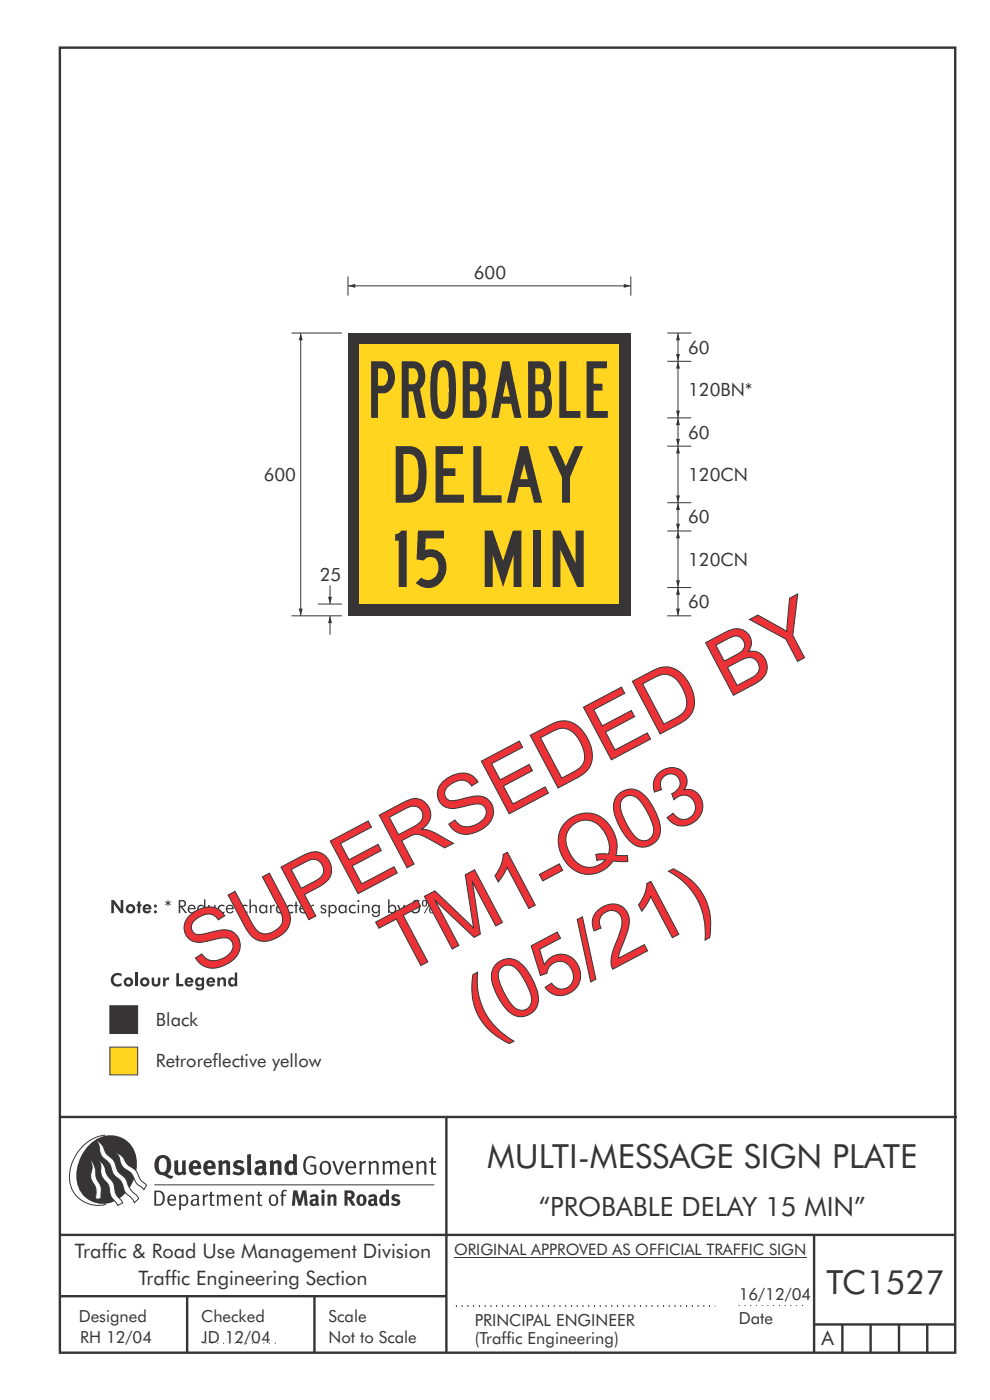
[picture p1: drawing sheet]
<svg xmlns="http://www.w3.org/2000/svg" width="210mm" height="297mm" viewBox="0 0 210 297" stroke-linecap="round" stroke-linejoin="round" font-family="sans-serif">
<g fill="none" stroke="#373435" stroke-width=".51">
<path d="M12.7 10.1h189.9v276.9h-189.9zM12.7 237h190.3M94.7 236.9v50.1M12.7 262h190M12.7 275h82M39.7 275v12M66.7 275v12M172.7 262v25M172.7 281h30M178.7 281v6M184.7 281v6M190.7 281v6"/>
<path d="M196.7 281v6"/>
</g>
<path d="M96.7 277h55M156.7 277h14M43.7 285h15" fill="none" stroke="#373435" stroke-width=".21" stroke-dasharray=".2 1" stroke-linecap="butt"/>
<g fill="#373435">
<path d="M23.9 206.8l.5-.3 .9-.1 .5 .2v.6a.97 .97 0 0 0-1.4 0 .97 .97 0 0 0 0 1.3 .97 .97 0 0 0 1.4 0v.6a1.48 1.48 0 0 1-2-.3 1.48 1.48 0 0 1 .1-2z"/>
<path d="M28.7 206.3h.6v3h-.6z"/>
<path d="M32.2 207.4h.5v1a.4 .4 0 0 0 .4 .4 .4 .4 0 0 0 .4-.4v-1h.5v1a.92 .92 0 0 1-.9 .9 .92 .92 0 0 1-.9-.9z"/>
<path d="M34.6 207.4h.5v.5a.63 .63 0 0 1 .8-.5l-.1 .5-.5 .1-.1 .1-.1 1.2h-.5z"/>
<path d="M37.4 206.5h.6v2.3h.9v.5h-1.5z"/>
<path d="M46.1 207.4h.5v.3a.7 .7 0 0 1 .9-.4 .7 .7 0 0 1 .4 .8v1.2h-.5v-1.2a.41 .41 0 0 0-.5-.3 .41 .41 0 0 0-.3 .6v.9h-.5z"/>
<path d="M26.2 208.3a1.01 1.01 0 0 0 2 0 1.01 1.01 0 0 0-2 0zM26.7 208.3a.5 .5 0 0 1 1 0 .5 .5 0 0 1-1 0z"/>
<path d="M29.7 208.3a1.01 1.01 0 0 0 2 0 1.01 1.01 0 0 0-2 0zM30.2 208.3a.5 .5 0 0 1 1 0 .5 .5 0 0 1-1 0z"/>
<path d="M39.4 207.6a.99 .99 0 0 0 .1 1.5 .99 .99 0 0 0 1.5-.2l-.5-.3-.2 .2a.44 .44 0 0 1-.6-.3h1.3a.93 .93 0 0 0-.4-1.1 .93 .93 0 0 0-1.2 .2zM39.8 207.9a.42 .42 0 0 1 .4-.1 .42 .42 0 0 1 .3 .3h-.8z"/>
<path d="M41.8 208.3a.51 .51 0 0 1 1 0 .51 .51 0 0 1-1 0zM41.6 207.6a1.01 1.01 0 0 0-.2 1.1 1.01 1.01 0 0 0 1 .6l.4-.3v.2a.4 .4 0 0 1-.2 .5 .4 .4 0 0 1-.5-.2h-.6a.93 .93 0 0 0 1 .6 .93 .93 0 0 0 .8-.9v-1.8h-.5v.3a.73 .73 0 0 0-1.2-.1z"/>
<path d="M44 207.6a.99 .99 0 0 0 .1 1.5 .99 .99 0 0 0 1.5-.2l-.5-.3-.2 .2a.44 .44 0 0 1-.6-.3h1.3a.93 .93 0 0 0-.4-1.1 .93 .93 0 0 0-1.2 .2zM44.4 207.9a.42 .42 0 0 1 .4-.1 .42 .42 0 0 1 .3 .3h-.8z"/>
<path d="M49.8 206.3v1.4a.84 .84 0 0 0-1.1-.2 .84 .84 0 0 0-.3 1.1 .76 .76 0 0 0 .6 .7 .76 .76 0 0 0 .8-.3v.3h.5v-3zM49.1 207.8a.47 .47 0 0 1 .5 .1 .47 .47 0 0 1 .2 .4v.3a.46 .46 0 0 1-.8 0v-.6z"/>
</g>
<path d="M23.3 222.2h5.9v5.8h-5.9z" fill-rule="evenodd" fill="#ffd520" stroke="#373435" stroke-width=".21"/>
<path d="M23.3 213.4h5.9v5.9h-5.9z" fill-rule="evenodd" fill="#373435" stroke="#373435" stroke-width=".21"/>
<path d="M96.7 277.2h55" fill="none" stroke="#373435" stroke-width=".21" stroke-dasharray=".2 1" stroke-linecap="butt"/>
<path d="M96.3 266.7h74.7" fill="none" stroke="#373435" stroke-width=".21"/>
<g fill="#373435">
<path d="M23.6 191h.6l1.4 2.1v-2.1h.5v2.7h-.5l-1.5-2.1 .1 2.1h-.6z"/>
<path d="M29.2 191.3h.5v.6h.3v.4h-.3v1.4h-.5v-1.4h-.2v-.4h.2z"/>
<path d="M35.1 191.2l.4 .3v-.5h.2v.4l.5-.2 .1 .2-.5 .2 .5 .3-.1 .1-.5-.2v.5h-.2v-.5l-.4 .2-.1-.1 .4-.3-.4-.2z"/>
<path d="M44.1 192h.4v.8a.51 .51 0 0 0 .4 .7 .51 .51 0 0 0 .5-.7v-.8h.3a1.86 1.86 0 0 1-.2 1.6 .82 .82 0 0 1-.9 .2 .82 .82 0 0 1-.5-.8z"/>
<path d="M46.4 192.2l.8-.3 .4 .2v.3a.67 .67 0 0 0-1 0 .67 .67 0 0 0 .1 .9 .67 .67 0 0 0 .9 0v.4a.96 .96 0 0 1-1.3-.2 .96 .96 0 0 1 .1-1.3z"/>
<path d="M51.3 192.2l.8-.3 .4 .2v.3a.67 .67 0 0 0-1 0 .67 .67 0 0 0 .1 .9 .67 .67 0 0 0 .9 0v.4a.96 .96 0 0 1-1.3-.2 .96 .96 0 0 1 .1-1.3z"/>
<path d="M52.9 190.8h.3v1.5a.69 .69 0 0 1 .8-.4 .69 .69 0 0 1 .5 .7v1.1h-.3v-1a.5 .5 0 0 0-.6-.5 .5 .5 0 0 0-.4 .6v.9h-.3z"/>
<path d="M57.3 192h.3v.4a.61 .61 0 0 1 .7-.4l-.1 .2a.5 .5 0 0 0-.5 .2 .5 .5 0 0 0-.1 .5v.8h-.3z"/>
<path d="M61 192.2l.8-.3 .4 .2v.3a.67 .67 0 0 0-1 0 .67 .67 0 0 0 0 .9 .67 .67 0 0 0 1 0v.4a.96 .96 0 0 1-1.3-.2 .96 .96 0 0 1 .1-1.3z"/>
<path d="M62.7 191.3h.3v.7h.3v.2h-.3v1.5h-.3v-1.5h-.4v-.2h.4z"/>
<path d="M65.6 192h.3v.4a.61 .61 0 0 1 .8-.4l-.1 .2a.5 .5 0 0 0-.6 .2 .5 .5 0 0 0-.1 .5v.8h-.3z"/>
<path d="M68.2 192.1l.4-.2 .4 .1 .2 .3-.2 .1a.31 .31 0 0 0-.4-.3 .31 .31 0 0 0-.2 .5l.2 .1a.6 .6 0 0 1 .6 .8 .6 .6 0 0 1-1 .2l-.3-.3 .3-.1a.34 .34 0 0 0 .4 .3 .34 .34 0 0 0 .2-.5l-.7-.4z"/>
<path d="M74.2 192.2l.8-.3 .4 .2v.3a.67 .67 0 0 0-.9 0 .67 .67 0 0 0 0 .9 .67 .67 0 0 0 1 0v.4a.96 .96 0 0 1-1.3-.2 .96 .96 0 0 1 0-1.3z"/>
<path d="M76.8 192h.3v.3a.69 .69 0 0 1 .7-.4 .69 .69 0 0 1 .6 .7v1.1h-.3v-1a.5 .5 0 0 0-.6-.5 .5 .5 0 0 0-.4 .6v.9h-.3z"/>
<path d="M84.3 192h.3l.5 1.2 .5-1.2h.4l-1.2 2.6h-.3l.4-1z"/>
<path d="M87.8 191h1.2v.3h-1l-.2 .7a.99 .99 0 0 1 1.3 1.2 .99 .99 0 0 1-1.7 .3l-.1-.1 .2-.3a.7 .7 0 0 0 1 .2 .7 .7 0 0 0 .1-1 .7 .7 0 0 0-1 0h-.2z"/>
<path d="M26.7 192.8a1.01 1.01 0 0 0 2 0 1.01 1.01 0 0 0-2 0zM27.2 192.8a.5 .5 0 0 1 1 0 .5 .5 0 0 1-1 0z"/>
<path d="M30.5 192.1a.99 .99 0 0 0 .1 1.5 .99 .99 0 0 0 1.4-.3l-.4-.2-.2 .2a.44 .44 0 0 1-.6-.4h1.3a.93 .93 0 0 0-.5-1 .93 .93 0 0 0-1.1 .2zM30.9 192.4a.42 .42 0 0 1 .4-.1 .42 .42 0 0 1 .3 .3h-.8z"/>
<path d="M32.6 193.5a.35 .35 0 0 0 .7 0 .35 .35 0 0 0-.7 0zM32.6 192.2a.35 .35 0 0 0 .7 0 .35 .35 0 0 0-.7 0z"/>
<path d="M37.9 191h.7a.74 .74 0 0 1 .9 .6 .74 .74 0 0 1-.8 .8l1 1.3h-.4l-1-1.3-.1 1.3h-.3zM38.2 191.2v1a.57 .57 0 0 0 .8-.1 .57 .57 0 0 0 0-.8z"/>
<path d="M40.3 192.3l-.2 .4h1.1a.53 .53 0 0 0-.3-.5 .53 .53 0 0 0-.6 .1zM40 192.2a.85 .85 0 0 1 1-.2 .85 .85 0 0 1 .5 .9h-1.4a.59 .59 0 0 0 .5 .7 .59 .59 0 0 0 .7-.4l.2 .1a.93 .93 0 0 1-1.4 .3 .93 .93 0 0 1-.1-1.4z"/>
<path d="M42 192.9a.65 .65 0 0 0 1.3 0 .65 .65 0 0 0-1.3 0zM43.3 190.8h.3v2.9h-.3v-.3a.86 .86 0 0 1-1.2 .2 .86 .86 0 0 1-.2-1.2 .76 .76 0 0 1 .7-.5 .76 .76 0 0 1 .7 .4z"/>
<path d="M48.4 192.3l-.2 .4h1.1a.53 .53 0 0 0-.4-.5 .53 .53 0 0 0-.5 .1zM48.1 192.2a.85 .85 0 0 1 1-.2 .85 .85 0 0 1 .5 .9h-1.4a.59 .59 0 0 0 .5 .7 .59 .59 0 0 0 .6-.4l.3 .1a.93 .93 0 0 1-1.4 .3 .93 .93 0 0 1-.1-1.4z"/>
<path d="M55.2 192.9a.62 .62 0 0 0 1.2 0 .62 .62 0 0 0-1.2 0zM55.2 192.2l.6-.3 .3 .1 .3 .3v-.3h.3v1.7h-.3v-.3a.86 .86 0 0 1-1.2 .2 .86 .86 0 0 1-.1-1.2z"/>
<path d="M58.7 192.9a.65 .65 0 0 0 1.3 0 .65 .65 0 0 0-1.3 0zM58.7 192.2l.6-.3 .4 .1 .3 .3v-.3h.3v1.7h-.3v-.3a.86 .86 0 0 1-1.2 .2 .86 .86 0 0 1-.2-1.2z"/>
<path d="M64 192.3l-.2 .4h1a.53 .53 0 0 0-.3-.5 .53 .53 0 0 0-.5 .1zM63.7 192.2a.85 .85 0 0 1 1-.2 .85 .85 0 0 1 .5 .9h-1.4a.59 .59 0 0 0 .4 .7 .59 .59 0 0 0 .7-.4l.2 .1a.93 .93 0 0 1-1.3 .3 .93 .93 0 0 1-.1-1.4z"/>
<path d="M70 192.9a.63 .63 0 0 0 1.2 0 .63 .63 0 0 0-1.2 0zM69.7 192h.3v.3a.86 .86 0 0 1 1.2-.2 .86 .86 0 0 1 .1 1.3 .76 .76 0 0 1-1.3 0v1.2h-.3z"/>
<path d="M72 192.9a.62 .62 0 0 0 1.2 0 .62 .62 0 0 0-1.2 0zM72 192.2l.6-.3 .4 .1 .2 .3v-.3h.3v1.7h-.3v-.3a.86 .86 0 0 1-1.2 .2 .86 .86 0 0 1-.1-1.2z"/>
<path d="M75.8 191.2a.22 .22 0 0 1 .4 0 .22 .22 0 0 1-.4 0zM75.9 192h.3v1.7h-.3z"/>
<path d="M79 192.9a.65 .65 0 0 0 1.3 0 .65 .65 0 0 0-1.3 0zM79.1 192.2l.5-.3 .4 .1 .3 .3v-.3h.3v1.7a.86 .86 0 0 1-.8 .9 .86 .86 0 0 1-.9-.7h.3a.6 .6 0 0 0 .8 .4 .6 .6 0 0 0 .3-.9 .85 .85 0 0 1-1.2 .2 .85 .85 0 0 1-.2-1.2z"/>
<path d="M82.6 192.9a.65 .65 0 0 0 1.3 0 .65 .65 0 0 0-1.3 0zM82.3 190.8h.3v1.5a.85 .85 0 0 1 1.2-.2 .85 .85 0 0 1 .2 1.3 .77 .77 0 0 1-1.4 0v.3h-.3z"/>
<path d="M91.2 192.6a.64 .64 0 0 1 1 .5 .64 .64 0 0 1-1 .5l-.2-.5zM91.5 192.6a.55 .55 0 0 0-.2 .6 .55 .55 0 0 0 .4 .4 .55 .55 0 0 0 .2-.6 .55 .55 0 0 0-.4-.4zM89.9 191.2a.55 .55 0 0 0-.2 .5 .55 .55 0 0 0 .5 .4 .55 .55 0 0 0 .2-.5 .55 .55 0 0 0-.5-.4zM89.6 191.1a.64 .64 0 0 1 1 .5 .64 .64 0 0 1-1 .6l-.1-.6zM91.5 190.9h.2l-1.6 2.9h-.2z"/>
<circle cx="92.8" cy="193.5" r=".23"/>
</g>
<path d="M143.8 124.7v6" fill="none" stroke="#373435" stroke-width=".21"/>
<g fill="#373435">
<path d="M143.4 129.1h.8l-.4 1.6z"/>
<path d="M143.8 124.7l.4 1.5h-.8z"/>
</g>
<path d="M143.8 112.7v12" fill="none" stroke="#373435" stroke-width=".21"/>
<g fill="#373435">
<path d="M143.4 123.1h.8l-.4 1.6z"/>
<path d="M143.8 112.7l.4 1.5h-.8z"/>
</g>
<path d="M73.8 60.7h60.1" fill="none" stroke="#373435" stroke-width=".21"/>
<g fill="#373435">
<path d="M132.3 60.2l1.6 .5-1.6 .4z"/>
<path d="M73.8 60.7l1.6-.5v.9z"/>
<path d="M73.8 70.7h60v60h-60z" fill-rule="evenodd"/>
</g>
<path d="M76.3 73.2h55v55h-55z" fill-rule="evenodd" fill="#ffd520"/>
<g fill="#373435">
<path d="M83.8 113.3l.8-.2 .5-.6h1.2v12h-1.7v-9.8h-.8z"/>
<path d="M88.7 112.5h5.5v1.8h-3.9l-.1 2.4a3.4 3.4 0 0 1 4.5 3.6 4 4 0 0 1-5.2 4.2l-1.4-.8 1.2-1.1a2.27 2.27 0 0 0 2.6 .2 2.27 2.27 0 0 0 1.1-2.3 1.81 1.81 0 0 0-2.1-2.3l-1 .7-1.5-.2z"/>
<path d="M102.8 112.5h1.7l2.2 6.5 2.1-6.5h1.8v12h-1.7v-6.8l-2.2 6.8-2.2-6.8v6.8h-1.7z"/>
<path d="M113.1 112.5h1.7v12h-1.7z"/>
<path d="M117.3 112.5h1.6l3.2 7v-7h1.7v12h-1.3l-3.6-7.8v7.8h-1.6z"/>
</g>
<path d="M73.8 58.7v4M133.8 58.7v4M141.6 130.7h5M141.6 124.7h5" fill="none" stroke="#373435" stroke-width=".21"/>
<g fill="#373435">
<path d="M92.4 94.7h5.8v1.7h-4.2v3h2.6v1.6h-2.6v4h4.4v1.7h-6z"/>
<path d="M100.4 94.7h1.7v10.4h4.3v1.6h-6z"/>
<path d="M116.2 94.7h1.9l1.9 4.2 1.9-4.2h1.8l-2.8 6.5v5.5h-1.7v-5.5z"/>
<path d="M83.9 94.7v12a8.7 8.7 0 0 0 4.4-.4 4.1 4.1 0 0 0 2.1-3.6 11.7 11.7 0 0 0-.7-6.4 3.3 3.3 0 0 0-3.1-1.6zM85.6 96.3a2.61 2.61 0 0 1 2.6 .8 10.9 10.9 0 0 1 .5 5.8l-.1 .5a1.8 1.8 0 0 1-1.9 1.6h-1.1z"/>
<path d="M111.2 98.4l.8 3.3h-1.7zM110.3 94.7l-2.8 12h1.7l.8-3.4h2.4l.9 3.4h1.7l-3-12z"/>
</g>
<path d="M143.8 106.7v6" fill="none" stroke="#373435" stroke-width=".21"/>
<g fill="#373435">
<path d="M143.4 111.1h.8l-.4 1.6z"/>
<path d="M143.8 106.7l.4 1.5h-.8z"/>
</g>
<path d="M143.8 94.7v12M141.6 112.7h5M141.6 106.7h5" fill="none" stroke="#373435" stroke-width=".21"/>
<g fill="#373435">
<path d="M143.4 105.1h.8l-.4 1.6z"/>
<path d="M143.8 94.7l.4 1.5h-.8z"/>
</g>
<path d="M143.8 88.7v6" fill="none" stroke="#373435" stroke-width=".21"/>
<g fill="#373435">
<path d="M143.4 93.1h.8l-.4 1.6z"/>
<path d="M143.8 88.7l.4 1.5h-.8z"/>
</g>
<path d="M143.8 76.7v12M141.6 94.7h5M141.6 88.7h5" fill="none" stroke="#373435" stroke-width=".21"/>
<g fill="#373435">
<path d="M143.4 87.1h.8l-.4 1.6z"/>
<path d="M143.8 76.7l.4 1.5h-.8z"/>
</g>
<path d="M143.8 70.7v6" fill="none" stroke="#373435" stroke-width=".21"/>
<g fill="#373435">
<path d="M143.4 75.1h.8l-.4 1.6z"/>
<path d="M143.8 70.7l.4 1.5h-.8z"/>
</g>
<path d="M141.6 76.7h5M141.6 70.7h5M70 124.2v4" fill="none" stroke="#373435" stroke-width=".21"/>
<path d="M69.6 126.6h.8l-.4 1.6z" fill="#373435"/>
<path d="M70 130.7v3.9" fill="none" stroke="#373435" stroke-width=".21"/>
<path d="M70 130.7l.4 1.5h-.8z" fill="#373435"/>
<path d="M61.8 70.7h10.7M63.8 70.7v60M61.8 130.7h10.7M67.4 128.2h5.1" fill="none" stroke="#373435" stroke-width=".21"/>
<g fill="#373435">
<path d="M63.4 129.1h.8l-.4 1.6z"/>
<path d="M63.8 70.7l.4 1.5h-.8z"/>
<path d="M64.9 245.6a1.61 1.61 0 0 1 2.1 0l-.2 .3a1.17 1.17 0 0 0-1.4-.2 1.17 1.17 0 0 0-.6 1.3 1.42 1.42 0 0 0 1.2 1.9l.7-.2v-1.2h-.8l-.1-.4h1.3v1.8a1.82 1.82 0 0 1-2.2 0 1.82 1.82 0 0 1-.6-2.1l.2-.7z" fill-rule="evenodd"/>
<path d="M68.2 246.5a1.77 1.77 0 0 0 .4 2.7 1.39 1.39 0 0 0 1.4-.5 1.39 1.39 0 0 0 .2-1.5 1.19 1.19 0 0 0-2-.7zM68.5 246.8a.83 .83 0 0 1 1 .1 .83 .83 0 0 1 .2 .9 .75 .75 0 0 1-.6 1.1 .75 .75 0 0 1-.8-.8v-1z" fill-rule="evenodd"/>
<path d="M70.5 246.4l.4-.1 .8 2.4 .8-2.3h.5l-1.1 2.8h-.4z" fill-rule="evenodd"/>
<path d="M73.6 246.7a1.74 1.74 0 0 0 .5 2.5h.9l.5-.3-.2-.3a.89 .89 0 0 1-1.1 .2 .89 .89 0 0 1-.4-1h1.7a1.15 1.15 0 0 0-.4-1.3 1.15 1.15 0 0 0-1.5 .2zM74 246.8a.67 .67 0 0 1 .8-.1 .67 .67 0 0 1 .3 .8h-1.3z" fill-rule="evenodd"/>
<path d="M76.2 246.4l.4-.1 .1 .4 .5-.4h.5l-.2 .5a.61 .61 0 0 0-.8 .6v1.8h-.4z" fill-rule="evenodd"/>
<path d="M78.1 246.4l.5-.1 .1 .4a.89 .89 0 0 1 .9-.4 .89 .89 0 0 1 .7 .7v2.2h-.4v-2.2l-.1-.2-.3-.1-.8 .4v2.1h-.4z" fill-rule="evenodd"/>
<path d="M81.1 246.4l.4-.1 .1 .4a.83 .83 0 0 1 .8-.4 .83 .83 0 0 1 .7 .5 .86 .86 0 0 1 .9-.5 .86 .86 0 0 1 .7 .7v2.2h-.4l-.1-2.3a.5 .5 0 0 0-.8 0l-.2 .2v2.1h-.5v-2.2l-.4-.3-.7 .4v2.1h-.4z" fill-rule="evenodd"/>
<path d="M85.7 246.7a1.74 1.74 0 0 0 .5 2.5h.9l.5-.3-.2-.3a.89 .89 0 0 1-1.1 .2 .89 .89 0 0 1-.4-1h1.7a1.15 1.15 0 0 0-.5-1.3 1.15 1.15 0 0 0-1.4 .2zM86 246.8a.67 .67 0 0 1 .9-.1 .67 .67 0 0 1 .3 .8h-1.3z" fill-rule="evenodd"/>
<path d="M88.3 246.4l.4-.1 .1 .4a.89 .89 0 0 1 .9-.4 .89 .89 0 0 1 .8 .7v2.2h-.5v-2.2l-.1-.2-.3-.1-.8 .4v2.1h-.4z" fill-rule="evenodd"/>
<path d="M91.5 245.6l.4-.1v.9h.7l-.2 .3h-.5v2.1l.1 .1h.5l.1 .3a.71 .71 0 0 1-1.2-.6v-1.9h-.3v-.3h.3z" fill-rule="evenodd"/>
<path d="M37 246.3l.8-.2v2a.46 .46 0 0 0 .2 .6 .46 .46 0 0 0 .6-.2v-2.2l.8-.2v2.4l.2 .5-.6 .4-.2-.3a1.03 1.03 0 0 1-1.2 .2 1.03 1.03 0 0 1-.6-1.1z" fill-rule="evenodd"/>
<path d="M40.4 246.6a1.64 1.64 0 0 0 0 2.2 1.64 1.64 0 0 0 2.3 .1l-.4-.4a.78 .78 0 0 1-.9 .3 .78 .78 0 0 1-.5-.8h1.8a1.37 1.37 0 0 0-.6-1.7 1.37 1.37 0 0 0-1.7 .3zM41.1 246.9a.48 .48 0 0 1 .6-.1 .48 .48 0 0 1 .2 .6h-1z" fill-rule="evenodd"/>
<path d="M43.5 246.6a1.65 1.65 0 0 0-.2 1.9 1.65 1.65 0 0 0 1.9 .8l.5-.4-.3-.4a.78 .78 0 0 1-.9 .3 .78 .78 0 0 1-.5-.8h1.8a1.37 1.37 0 0 0-.6-1.7 1.37 1.37 0 0 0-1.7 .3zM44.1 246.9a.48 .48 0 0 1 .6-.1 .48 .48 0 0 1 .2 .6h-.9z" fill-rule="evenodd"/>
<path d="M46.3 246.3l.7-.2 .1 .4a.95 .95 0 0 1 1-.3 .95 .95 0 0 1 .7 .8v2.3h-.8v-2.3l-.3-.2-.5 .3v2.2h-.8z" fill-rule="evenodd"/>
<path d="M49.7 246.5a1.73 1.73 0 0 1 2-.1l-.2 .5-.6-.2a.42 .42 0 0 0-.6 .3l.2 .3a1.23 1.23 0 0 1 1.4 1 1.47 1.47 0 0 1-2.3 .9l-.3-.2 .3-.6 .7 .3a.47 .47 0 0 0 .7-.3 .87 .87 0 0 0-1-.5l-.4-.2-.1-.4z" fill-rule="evenodd"/>
<path d="M54.1 246.6l.3 .5 .3-.1a.62 .62 0 0 1 .9 0l.1 .4a1.21 1.21 0 0 0-1.4 .3 1.21 1.21 0 0 0-.1 1.3 1.19 1.19 0 0 0 1.6 .1l.5 .3 .4-.5-.3-.3v-1.4a.96 .96 0 0 0-1.3-1zM55 248l.6-.1v.7a.43 .43 0 0 1-.6 .1 .43 .43 0 0 1 0-.7z" fill-rule="evenodd"/>
<path d="M57.2 246.3l.7-.2 .1 .4a.95 .95 0 0 1 1-.3 .95 .95 0 0 1 .7 .8v2.3h-.8v-2.3l-.2-.2-.6 .3v2.2h-.8z" fill-rule="evenodd"/>
<path d="M62.2 244.8v1.5a1.29 1.29 0 0 0-1.4 .2 1.29 1.29 0 0 0-.5 1.3 1.24 1.24 0 0 0 .6 1.3 1.24 1.24 0 0 0 1.4 0l.1 .2h.7l-.1-4.3zM61.5 246.9l.4-.1 .3 .2v1.5l-.3 .1a.48 .48 0 0 1-.6-.4 1.52 1.52 0 0 1 .2-1.3z" fill-rule="evenodd"/>
<path d="M52.4 245l.8-.2 .2 4.5h-.8l-.1-.2z" fill-rule="evenodd"/>
</g>
<g fill="#373435">
<path d="M118.7 76.7h1.4v10.5h3.1v1.5h-4.5z"/>
<path d="M124.4 76.7h4.4v1.4h-2.9v3.3h1.9v1.5h-1.9v4.3h3v1.5h-4.5z"/>
<path d="M80.2 78.2a1.54 1.54 0 0 1 1.7 .4 2.36 2.36 0 0 1-.5 3.2l-1.2 .1zM78.7 76.7v12h1.5v-5.3a3.1 3.1 0 0 0 3.6-3.8 3.1 3.1 0 0 0-2.5-2.9z"/>
<path d="M86.7 78.1h1a1.87 1.87 0 0 1 .9 2.6l-.7 .8h-1.2zM85.2 76.7v12h1.5v-5.7h.9l1.2 5.7h1.5l-1.2-6.2a3.7 3.7 0 0 0-.3-5.6l-.7-.2z"/>
<path d="M93.5 78.1a.87 .87 0 0 1 .9-.1 .87 .87 0 0 1 .5 .9l.2 1.3 .1 2.5a10.8 10.8 0 0 1-.4 4.2 .87 .87 0 0 1-1 .4 .87 .87 0 0 1-.7-.8 21.4 21.4 0 0 1 0-7.6zM92.5 76.9a5.7 5.7 0 0 0-1.2 4.2 15.5 15.5 0 0 0 .7 6.5 2.36 2.36 0 0 0 2.5 1.3 2.36 2.36 0 0 0 1.9-2.2 24.2 24.2 0 0 0-.1-8.4 2.36 2.36 0 0 0-3.8-1.4z"/>
<path d="M98.2 76.7v12h2.7a2.21 2.21 0 0 0 2.3-2.4l-.1-2.3a2.69 2.69 0 0 0-.7-1.7 4.7 4.7 0 0 0-.2-5 1.98 1.98 0 0 0-1.5-.6zM99.7 78.2h1a1.21 1.21 0 0 1 .8 1.5v1.1a.71 .71 0 0 1-.8 .7h-1zM99.7 83h1.1a2.04 2.04 0 0 1 .9 2.2 1.84 1.84 0 0 1-.6 1.9h-1.4z"/>
<path d="M106.6 76.7l-2.4 12h1.6l.5-3.1h2.1l.7 3.1h1.5l-2.5-12zM107.4 80.6l.8 3.5h-1.5z"/>
<path d="M112 76.7v12h2.8a2.21 2.21 0 0 0 2.2-2.4v-2.3a2.69 2.69 0 0 0-.7-1.7 4.7 4.7 0 0 0-.2-5 1.98 1.98 0 0 0-1.5-.6zM113.5 78.2h1.1a1.21 1.21 0 0 1 .8 1.5l-.1 1.1a.71 .71 0 0 1-.7 .7h-1.1zM113.5 83h1.1a2.04 2.04 0 0 1 1 2.2 1.84 1.84 0 0 1-.7 1.9h-1.4z"/>
</g>
<path d="M22.4 240.8a9 9 0 0 0-7.4 10.9 6.2 6.2 0 0 0 7.5 3.8M32.7 251.4h59.4" fill="none" stroke="#373435" stroke-width=".21"/>
<path d="M19.1 242.7a5.7 5.7 0 0 1 6.5-1.4 5.7 5.7 0 0 1 3.4 5.7 8.6 8.6 0 0 1-6.2 8.3 5.7 5.7 0 0 1-6.5-7 9.9 9.9 0 0 1 2.8-5.6z" fill-rule="evenodd" fill="#373435"/>
<path d="M24.5 244.5a3.1 3.1 0 0 1 2.3 2.2l.7 .7a3.2 3.2 0 0 1 2 2.4l.4 .6 1.2 1.1-.6 .9-.2-.3a3.5 3.5 0 0 1-1.9-2.1 3.8 3.8 0 0 0-2.1-2.2 3.5 3.5 0 0 1-1-2.2zM20.4 241.9a3.4 3.4 0 0 1 1.9 2.5l.7 .8a3.3 3.3 0 0 1 1.7 2.6 4.4 4.4 0 0 0 1.7 2l.3 .3a6.1 6.1 0 0 0 2.5 3.7l.2 .5-.9 .9a6.1 6.1 0 0 0-1.9-2.2l-.4-.8a3.6 3.6 0 0 0-1.9-2.8l-.6-1a3.6 3.6 0 0 0-1.9-2.8 3.7 3.7 0 0 1-.8-2.4zM21 246.1a3.4 3.4 0 0 1 1.5 2.7l.6 1a3.8 3.8 0 0 1 1.4 3.1l.3 .7 1.2 1.6-1 .6-.5-.8a3.2 3.2 0 0 1-1.3-2.8 4.3 4.3 0 0 0-1.4-2.2 4.7 4.7 0 0 1-.5-2.9zM19.2 246.1a5.1 5.1 0 0 1 1.2 3.7l.3 .7a3.1 3.1 0 0 1 .7 3l.1 .8-1.1 .2-.1-.8a3.5 3.5 0 0 0-.9-3.3 3.6 3.6 0 0 1 .1-2.5z" fill-rule="evenodd" fill="#fefefe" stroke="#373435" stroke-width=".21"/>
<g fill="#373435">
<path d="M33.4 245.5a2.51 2.51 0 0 0 .4 3.7l.8 .1a2.78 2.78 0 0 0 2 .7l.2-.6h-.6l-.7-.3a2.56 2.56 0 0 0 0-3.8 1.83 1.83 0 0 0-2.1 .2zM34 245.9a.87 .87 0 0 1 1 0 .87 .87 0 0 1 .4 .9v.4a1.17 1.17 0 0 1-.9 1.5l-.3-.1a2.38 2.38 0 0 1-.2-2.7z" fill-rule="evenodd"/>
<path d="M33.1 252.9v2.6a1.12 1.12 0 0 0 1.2-.3 1.12 1.12 0 0 0 .2-1.2l-.1-.5-.3-.4zM32.7 252.6h1.1a1.67 1.67 0 0 1 1.2 1.6 1.67 1.67 0 0 1-1.3 1.6h-1zM36.1 253.9l-.2 .5h1.1a.55 .55 0 0 0-.3-.6 .55 .55 0 0 0-.6 .1zM35.8 253.7a.95 .95 0 0 1 1.2-.1 .95 .95 0 0 1 .4 1.1h-1.5a.72 .72 0 0 0 .4 .8 .72 .72 0 0 0 .9-.2l.1 .3a1.15 1.15 0 0 1-1.5 0 1.15 1.15 0 0 1-.2-1.5zM38.4 254.1v1.2a.7 .7 0 0 0 .9 .1 .7 .7 0 0 0 .2-.9 .61 .61 0 0 0-.4-.7 .61 .61 0 0 0-.7 .3zM38 253.5l.3-.1 .1 .4a.95 .95 0 0 1 1.2-.2 .95 .95 0 0 1 .3 1.2 .92 .92 0 0 1-.5 .9 .92 .92 0 0 1-1-.1v1.1l-.4 .1zM40.9 254.8a.5 .5 0 0 0 .2 .8 .5 .5 0 0 0 .7-.4v-.6zM40.5 253.7a1 1 0 0 1 1.7 .3v1.4l.2 .2-.2 .3-.3-.3a.78 .78 0 0 1-1.4-.1 .78 .78 0 0 1 .8-1.1h.5a.58 .58 0 0 0-.3-.7 .58 .58 0 0 0-.7 .2zM43 253.5l.3-.1 .1 .4 .3-.3 .5-.1-.2 .4a.52 .52 0 0 0-.6 .5v1.5h-.4zM44.6 252.9l.4-.1-.1 .7h.6l-.1 .3h-.5v1.5a.35 .35 0 0 0 .6 .3v.2a.57 .57 0 0 1-.6 .1 .57 .57 0 0 1-.3-.5v-1.6h-.3v-.3h.3zM45.9 253.5l.4-.1 .1 .4 .2-.2a.64 .64 0 0 1 1 .2 .7 .7 0 0 1 .8-.4 .7 .7 0 0 1 .5 .6v1.8h-.3v-1.7l-.3-.4-.7 .4v1.7h-.3v-1.6a.38 .38 0 0 0-.3-.5 .38 .38 0 0 0-.5 .2l-.1 .2v1.7h-.4zM50.2 253.9l-.2 .5h1.1a.55 .55 0 0 0-.2-.6 .55 .55 0 0 0-.7 .1zM49.9 253.7a.95 .95 0 0 1 1.2-.1 .95 .95 0 0 1 .4 1.1h-1.5a.72 .72 0 0 0 .4 .8 .72 .72 0 0 0 .9-.2l.1 .3a1.15 1.15 0 0 1-1.5 0 1.15 1.15 0 0 1-.2-1.5zM52.1 253.5l.3-.1 .1 .4a.72 .72 0 0 1 .8-.4 .72 .72 0 0 1 .6 .6v1.8h-.4v-1.6a.45 .45 0 0 0-.3-.5 .45 .45 0 0 0-.5 .2l-.2 .2v1.7h-.3zM54.7 252.9l.4-.1v.7h.6l-.1 .3h-.5v1.5a.35 .35 0 0 0 .5 .3v.2a.57 .57 0 0 1-.6 .1 .57 .57 0 0 1-.3-.5v-1.6h-.3v-.3h.3zM57.6 253.9l-.2 .7a.65 .65 0 0 0 .3 .8 .65 .65 0 0 0 .8-.2l.1-.1a.93 .93 0 0 0-.7-1.4zM57.3 253.7a1.12 1.12 0 0 1 1.4 0 1.12 1.12 0 0 1 .3 1.5 1.01 1.01 0 0 1-1.3 .6 1.01 1.01 0 0 1-.7-1.2zM59.9 252.6l.5-.2 .5 .2-.1 .2-.4-.1-.3 .2v.6h.6l-.1 .3h-.5v2h-.4v-2h-.2v-.3h.2zM62.2 252.6l-.3 3.2h.7l.1-2.3 .6 2.3h.6l.6-2.3 .1 2.3h.7l-.3-3.2h-.9l-.5 2.1-.5-2.1zM65.7 253.7l.3 .4a.51 .51 0 0 1 .5-.3 .51 .51 0 0 1 .4 .4v.1a.88 .88 0 0 0-1.1 .4 .88 .88 0 0 0 .2 1.1 .9 .9 0 0 0 1.1-.2l.3 .3 .4-.4-.2-.2v-1.1a.87 .87 0 0 0-.5-.8 .87 .87 0 0 0-1 .1zM66.4 254.8h.5v.5l-.1 .1h-.3l-.2-.1zM68.2 253.5v2.3h.6v-2.4zM68.1 252.8a.4 .4 0 0 0 .8 0 .4 .4 0 0 0-.8 0zM69.4 253.5l.1 2.3h.6v-1.7a.33 .33 0 0 1 .4-.2 .33 .33 0 0 1 .3 .4v1.5h.6v-1.7a.75 .75 0 0 0-.6-.7 .75 .75 0 0 0-.8 .3v-.3zM73.1 252.6v3.2h.6v-1.3l.3 .2 .7 1.1h.7l-.9-1.4a.94 .94 0 0 0 .7-1 .94 .94 0 0 0-.9-.8zM73.7 253.1a.51 .51 0 0 1 .8 .1 .51 .51 0 0 1-.2 .7l-.6 .1zM75.9 253.7a1.19 1.19 0 0 0-.1 1.7 1.19 1.19 0 0 0 1.8 0 1.19 1.19 0 0 0-.1-1.6 1.19 1.19 0 0 0-1.6-.1zM76.5 253.9l.2-.1a.99 .99 0 0 1 0 1.6 1.06 1.06 0 0 1-.2-1.5zM78.1 253.7l.3 .4a.51 .51 0 0 1 .5-.3 .51 .51 0 0 1 .5 .4v.1a.88 .88 0 0 0-1.2 .4 .88 .88 0 0 0 .2 1.1 .9 .9 0 0 0 1.1-.2l.3 .3 .4-.4-.2-.2v-1.1a.87 .87 0 0 0-.5-.8 .87 .87 0 0 0-1 .1zM78.9 254.8h.4v.5l-.1 .1h-.3l-.1-.1zM81.9 252.3v1.2a1.2 1.2 0 0 0-1.4 .6 1.2 1.2 0 0 0 .2 1.4l.5 .3 .8-.1v.1h.6l-.1-3.4zM81.4 253.9l.5 .1-.1 1.2a.46 .46 0 0 1-.5 0 .46 .46 0 0 1-.1-.5zM83.3 253.6a.79 .79 0 0 0-.1 .9 .79 .79 0 0 0 .9 .4 .33 .33 0 0 1 0 .5 .33 .33 0 0 1-.5 0l-.4-.3-.3 .5a1.15 1.15 0 0 0 1.2 .3 1.15 1.15 0 0 0 .8-1 1.49 1.49 0 0 0-1.2-.8 .4 .4 0 0 1 .3-.3 .4 .4 0 0 1 .4 .1l.2 .1 .2-.4a1.47 1.47 0 0 0-1.5 0z" fill-rule="evenodd"/>
</g>
<g font-size="17.6" fill="#ed3237">
<text x="42.7" y="207.2" transform="rotate(-28 42.7 207.2)">SUPERSEDED BY</text>
<text x="85.2" y="207" transform="rotate(-28 85.2 207)">TM1-Q03</text>
<text x="102.7" y="220.1" transform="rotate(-28 102.7 220.1)">(05/21)</text>
</g>
<g font-size="7.1" fill="#373435">
<text x="103.3" y="247.8">MULTI-MESSAGE SIGN PLATE</text>
<text x="175.3" y="274.5">TC1527</text>
</g>
<text font-size="5.6" fill="#373435" x="114.3" y="258">“PROBABLE DELAY 15 MIN”</text>
<g font-size="4.2" fill="#373435">
<text x="15.9" y="267">Traffic &amp; Road Use Management Division</text>
<text x="29.4" y="272.6">Traffic Engineering Section</text>
<text x="174.3" y="285.4">A</text>
</g>
<g font-size="3.9" fill="#373435">
<text x="100.5" y="59.1">600</text>
<text x="146" y="75.1">60</text>
<text x="146" y="84">120BN*</text>
<text x="146" y="93.1">60</text>
<text x="55.9" y="102.1">600</text>
<text x="146" y="102">120CN</text>
<text x="146" y="111.1">60</text>
<text x="67.8" y="123.2">25</text>
<text x="146" y="120">120CN</text>
<text x="146" y="129.1">60</text>
<text x="33.1" y="217.6">Black</text>
<text x="33.1" y="226.3">Retroreflective yellow</text>
</g>
<g font-size="3.5" fill="#373435">
<text x="156.7" y="275.9">16/12/04</text>
<text x="16.7" y="280.4">Designed</text>
<text x="42.7" y="280.4">Checked</text>
<text x="69.7" y="280.4">Scale</text>
<text x="100.7" y="281.4">PRINCIPAL ENGINEER</text>
<text x="156.7" y="281">Date</text>
<text x="17" y="284.8">RH 12/04</text>
<text x="42.7" y="284.8">JD 12/04</text>
<text x="69.7" y="285">Not to Scale</text>
<text x="100.7" y="285.1">(Traffic Engineering)</text>
</g>
<text font-size="3.4" fill="#373435" x="96.3" y="266.3">ORIGINAL APPROVED AS OFFICIAL TRAFFIC SIGN</text>
</svg>
